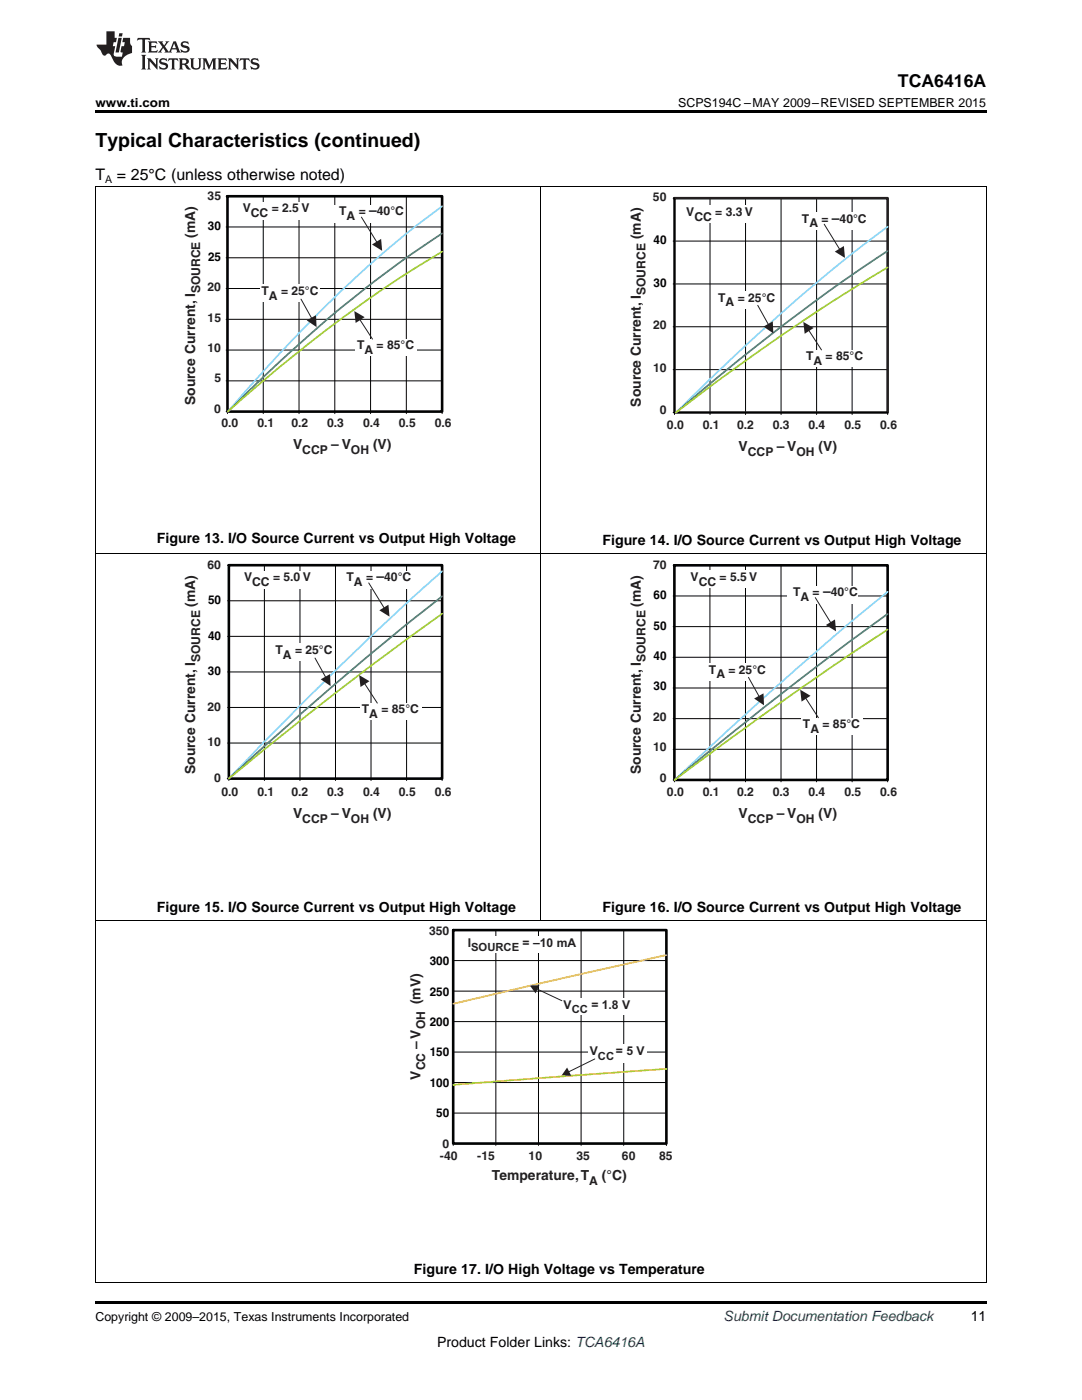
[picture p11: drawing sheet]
<svg xmlns="http://www.w3.org/2000/svg" width="216mm" height="279mm" viewBox="0 0 216 279" stroke-linecap="round" stroke-linejoin="round" font-family="sans-serif">
<path d="M19 256h.2zM196.7 256h.1zM19 259.7h177.8v.5h-177.8z" fill="#000"/>
<path d="M19.1 183.8v72.2M196.8 183.8v72.2M19 256h177.8" fill="none" stroke="#000" stroke-width=".2"/>
<path d="M90.4 185.6h42.6v42.6h-42.6z" fill-rule="evenodd" fill="#fff"/>
<path d="M90.4 197.8h42.6M90.4 191.7h42.6M98.9 185.6v43M107.4 185.6v43M115.9 185.6v43M124.5 185.6v43M90.4 216h42.6M90.4 210h42.6M90.4 203.9h42.6M90.4 222.1h42.6M90.4 228.6v-43h42.6v43M90.4 228.2h42.6" fill="none" stroke="#010202" stroke-width=".2"/>
<path d="M90.4 185.6h42.6v42.6h-42.6z" fill="none" stroke="#010202" stroke-width=".52"/>
<path d="M133 190.6l-23.1 5.2-19.5 4.5" fill="none" stroke="#f58345" stroke-width=".35"/>
<path d="M133 213.3l-42.6 3.2" fill="none" stroke="#feca0a" stroke-width=".35"/>
<g fill="#fff">
<path d="M92.7 186.9h22.9v3.3h-22.9z" fill-rule="evenodd"/>
<path d="M112.2 199.3h13.8v3.3h-13.8z" fill-rule="evenodd"/>
<path d="M117.3 208.3h11.7v3.8h-11.7z" fill-rule="evenodd"/>
</g>
<path d="M118.7 211.3l-5.3 2.6" fill="none" stroke="#231f20" stroke-width=".2"/>
<path d="M113.2 213l.8 1.7-1.9-.1z" fill="#231f20"/>
<path d="M107.1 197.4l5 2.3" fill="none" stroke="#231f20" stroke-width=".2"/>
<path d="M105.8 196.7l1.8-.1-.7 1.7z" fill="#231f20"/>
<path d="M19.1 110.5v73.3M107.9 110.5v73.3M196.8 110.5v73.3M19 183.7h177.8" fill="none" stroke="#000" stroke-width=".2"/>
<path d="M45.7 112.8h42.5v42.6h-42.5z" fill-rule="evenodd" fill="#fff"/>
<g fill="none" stroke="#010202" stroke-width=".2">
<path d="M45.4 119.9h42.8M45.4 112.8h42.8v43M45.7 112.8v43M52.8 112.8v43M55.2 115.7h.3M59.9 112.8v43M66.9 112.8v43M74 112.8v43M81.1 112.8v43M45.4 134.1h42.8M45.4 127h42.8M45.4 148.3h42.8"/>
<path d="M45.4 141.2h42.8M45.7 155.4h42.5"/>
</g>
<path d="M45.7 112.8h42.5v42.6h-42.5z" fill="none" stroke="#010202" stroke-width=".52"/>
<path d="M45.4 155.4h.3" fill="none" stroke="#010202" stroke-width=".35"/>
<path d="M88.2 114a702.5 702.5 0 0 0-42.5 41.4" fill="none" stroke="#8dd7f7" stroke-width=".35"/>
<path d="M88.2 119a689.7 689.7 0 0 0-39 33.2l-3.5 3.2" fill="none" stroke="#3b8476" stroke-width=".35"/>
<path d="M88.2 122.5a714.8 714.8 0 0 0-42.5 32.9" fill="none" stroke="#a6ce39" stroke-width=".35"/>
<g fill="#fff">
<path d="M48.5 114h13.7v3.4h-13.7z" fill-rule="evenodd"/>
<path d="M68.1 114h14v3.5h-14z" fill-rule="evenodd"/>
<path d="M54.7 128.4h11.9v3.5h-11.9z" fill-rule="evenodd"/>
<path d="M71.9 140.4h12.3v3.3h-12.3z" fill-rule="evenodd"/>
</g>
<path d="M73.6 116.3l3.1 5" fill="none" stroke="#231f20" stroke-width=".2"/>
<path d="M75.7 121.8l1.8-1.1 .2 2.4z" fill="#231f20"/>
<path d="M62.9 131.3l2.1 3.8" fill="none" stroke="#231f20" stroke-width=".2"/>
<path d="M64 135.6l1.9-1.1 .1 2.4z" fill="#231f20"/>
<path d="M72.8 136.4l2.5 3.9" fill="none" stroke="#231f20" stroke-width=".2"/>
<path d="M71.7 134.7l2 1.2-1.8 1.2z" fill="#231f20"/>
<path d="M134.6 112.8h42.5v42.9h-42.5z" fill-rule="evenodd" fill="#fff"/>
<g fill="none" stroke="#010202" stroke-width=".2">
<path d="M134.3 118.9h42.8M134.3 112.8h42.8v43.2M134.6 112.8v43.2M141.7 112.8v43.2M144.3 115.5h.3M148.8 112.8v43.2M155.8 112.8v43.2M162.9 112.8v43.2M170 112.8v43.2M134.3 137.3h42.8M134.3 131.2h42.8M134.3 125.1h42.8"/>
<path d="M134.3 149.5h42.8M134.3 143.4h42.8M134.3 155.7h42.8"/>
</g>
<path d="M134.6 112.8h42.5v42.9h-42.5z" fill="none" stroke="#010202" stroke-width=".52"/>
<path d="M177.1 118.1a675.2 675.2 0 0 0-23.9 20.5l-18.6 17.1" fill="none" stroke="#8dd7f7" stroke-width=".35"/>
<path d="M177.1 122.5a776.9 776.9 0 0 0-42.5 33.2" fill="none" stroke="#3b8476" stroke-width=".35"/>
<path d="M177.1 125.6a795.4 795.4 0 0 0-42.5 30.1" fill="none" stroke="#a6ce39" stroke-width=".35"/>
<g fill="#fff">
<path d="M137.6 113.8h13.7v3.4h-13.7z" fill-rule="evenodd"/>
<path d="M157.2 117h14v3.5h-14z" fill-rule="evenodd"/>
<path d="M141.1 132.3h12v3.5h-12z" fill-rule="evenodd"/>
<path d="M159.9 143.3h12.3v3.3h-12.3z" fill-rule="evenodd"/>
</g>
<path d="M162.7 119.3l3.1 5" fill="none" stroke="#231f20" stroke-width=".2"/>
<path d="M164.8 124.7l1.8-1.1 .2 2.4z" fill="#231f20"/>
<path d="M149.3 135.2l2.2 3.8" fill="none" stroke="#231f20" stroke-width=".2"/>
<path d="M150.5 139.4l1.8-1 .1 2.4z" fill="#231f20"/>
<path d="M160.8 139.3l2.5 3.9" fill="none" stroke="#231f20" stroke-width=".2"/>
<path d="M159.7 137.6l2 1.3-1.8 1.1z" fill="#231f20"/>
<path d="M19.1 37.2v73.3M107.9 37.2v73.3M196.8 37.2v73.3M19 110.5h177.8" fill="none" stroke="#000" stroke-width=".2"/>
<path d="M134.6 39.6h42.5v42.7h-42.5z" fill-rule="evenodd" fill="#fff"/>
<g fill="none" stroke="#010202" stroke-width=".2">
<path d="M134.3 39.6h42.8v43.1M134.6 39.6v43.1M141.7 39.6v43.1M148.8 39.6v43.1M155.9 39.6v43.1M162.9 39.6v43.1M170 39.6v43.1M134.3 56.7h42.8M134.3 48.1h42.8M143.4 42.7h.3M134.3 73.8h42.8M134.3 65.2h42.8"/>
<path d="M134.3 82.3h42.8"/>
</g>
<path d="M134.6 39.6h42.5v42.7h-42.5z" fill="none" stroke="#231f20" stroke-width=".52"/>
<path d="M177.1 45.2a375.3 375.3 0 0 0-42.2 37.1" fill="none" stroke="#8dd7f7" stroke-width=".35"/>
<path d="M177.1 50.1a404.2 404.2 0 0 0-42.2 32.2" fill="none" stroke="#3b8476" stroke-width=".35"/>
<path d="M177.1 53.4a419.7 419.7 0 0 0-42.2 28.9" fill="none" stroke="#a6ce39" stroke-width=".35"/>
<g fill="#fff">
<path d="M136.8 41h13.6v3.4h-13.6z" fill-rule="evenodd"/>
<path d="M158.9 42.4h14v3.6h-14z" fill-rule="evenodd"/>
<path d="M143 58h11.9v3.5h-11.9z" fill-rule="evenodd"/>
<path d="M160.6 69.9h12.2v3.3h-12.2z" fill-rule="evenodd"/>
</g>
<path d="M164.5 44.7l3 5.1" fill="none" stroke="#231f20" stroke-width=".2"/>
<path d="M166.6 50.2l1.8-1.1 .2 2.4z" fill="#231f20"/>
<path d="M151.2 60.9l2.1 3.9" fill="none" stroke="#231f20" stroke-width=".2"/>
<path d="M152.3 65.2l1.9-1.1 .1 2.4z" fill="#231f20"/>
<path d="M161.4 65.9l2.5 3.9" fill="none" stroke="#231f20" stroke-width=".2"/>
<path d="M160.3 64.2l2.1 1.3-1.8 1.1z" fill="#231f20"/>
<path d="M45.4 39.2h42.8v42.9h-42.8z" fill-rule="evenodd" fill="#fff"/>
<g fill="none" stroke="#010202" stroke-width=".2">
<path d="M45.1 39.2h43.1v43.3M45.4 39.2v43.3M52.5 39.2v43.3M59.7 39.2v43.3M66.8 39.2v43.3M73.9 39.2v43.3M81.1 39.2v43.3M45.1 57.6h43.1M45.1 51.4h43.1M45.1 45.3h43.1M54.9 42h.3M45.1 76h43.1"/>
<path d="M45.1 69.9h43.1M45.1 63.7h43.1M45.1 82.1h43.1"/>
</g>
<path d="M45.4 39.2h42.8v42.9h-42.8z" fill="none" stroke="#010202" stroke-width=".52"/>
<path d="M88.2 41.2a234.6 234.6 0 0 0-35.7 32.9l-7 8" fill="none" stroke="#8dd7f7" stroke-width=".35"/>
<path d="M88.2 46.6a251.8 251.8 0 0 0-39.2 32.1l-3.5 3.4" fill="none" stroke="#3b8476" stroke-width=".35"/>
<path d="M88.2 50.2a271.5 271.5 0 0 0-42.7 31.9" fill="none" stroke="#a6ce39" stroke-width=".35"/>
<g fill="#fff">
<path d="M48.3 40.3h13.6v3.4h-13.6z" fill-rule="evenodd"/>
<path d="M66.6 41h14v3.5h-14z" fill-rule="evenodd"/>
<path d="M51.9 56.8h11.9v3.5h-11.9z" fill-rule="evenodd"/>
<path d="M71 67.8h12.2v3.3h-12.2z" fill-rule="evenodd"/>
</g>
<path d="M72.1 43.3l3.1 5" fill="none" stroke="#231f20" stroke-width=".2"/>
<path d="M74.2 48.8l1.8-1.1 .3 2.4z" fill="#231f20"/>
<path d="M60.1 59.7l2.1 3.8" fill="none" stroke="#231f20" stroke-width=".2"/>
<path d="M61.2 63.9l1.9-1 .1 2.4z" fill="#231f20"/>
<path d="M71.8 63.8l2.5 3.9" fill="none" stroke="#231f20" stroke-width=".2"/>
<path d="M70.7 62.1l2.1 1.2-1.8 1.2z" fill="#231f20"/>
<path d="M19 37.2h177.8" fill="none" stroke="#000" stroke-width=".2"/>
<path d="M19 22h177.8v.5h-177.8z" fill="#000"/>
<g fill="#231f20">
<path d="M27.5 7.6l-.1 .5 .4-.2h.6v.1v2.1l-.2 .4h1l-.3-.4v-2.1l.1-.1h.5l.5 .2-.2-.5zM29.5 8.3l.2 .3v1.5l-.2 .4h1.8l.2-.6a1.04 1.04 0 0 1-1.3 .2v-.7h.6l.3 .2v-.6l-.3 .2h-.6v-.6l.8-.1 .4 .3-.2-.5zM31.5 8.3l.9 1.1-.9 1.1h.8l-.2-.2 .5-.7 .4 .7-.2 .2h1.5l-.1-.2 .1-.4h.9l.1 .4-.2 .2h1l-.3-.3-.7-1.9h-.5l-.9 2-.8-1 .9-1h-.8l.1 .3-.3 .5-.4-.6 .2-.2zM34.7 8.6l.4 1h-.7zM36.3 8.4a.63 .63 0 0 0-.2 .7 .63 .63 0 0 0 .6 .4l.6 .2 .1 .2a.75 .75 0 0 1-.7 .4 .75 .75 0 0 1-.6-.5l.1 .7 .1-.1a1.11 1.11 0 0 0 1.5-.6 1.13 1.13 0 0 0-1.2-.8l-.1-.4a1.04 1.04 0 0 1 1.2 .2l-.2-.5-.1 .1-.5-.2zM28.2 10.9l.2 .4v2.2l-.2 .4h1l-.3-.4v-2.2l.3-.4zM29.3 11.6l.3 .4v1.5l-.3 .4h.8l-.2-.4v-1.3l1.5 1.7v-1.9l.2-.4h-.7l.2 .4v.9l-1.1-1.3zM32 11.8a.62 .62 0 0 0-.2 .7 .62 .62 0 0 0 .6 .4l.6 .1 .1 .3a.76 .76 0 0 1-.7 .3 .76 .76 0 0 1-.6-.4l.1 .7 .1-.1a1.11 1.11 0 0 0 1.5-.6 1.13 1.13 0 0 0-1.2-.8l-.1-.4a1.04 1.04 0 0 1 1.2 .2l-.2-.6-.1 .1-.5-.1zM33.7 11.6l-.2 .6a.61 .61 0 0 1 .8-.3v1.6l-.2 .4h.9l-.2-.4v-1.6a.63 .63 0 0 1 .8 .3l-.2-.6zM35.6 11.6l.3 .4v1.5l-.3 .4h1l-.2-.2v-.8l.5 .2a.76 .76 0 0 0 1.2 .7l-1-1a.58 .58 0 0 0 .6-.5 .58 .58 0 0 0-.5-.6zM36.4 11.9h.1a.45 .45 0 0 1 .5 .1 .45 .45 0 0 1 .1 .5l-.7 .2zM37.9 11.6l.2 .2a2.17 2.17 0 0 0 .3 1.9 .99 .99 0 0 0 1.6-.6v-1.1l.2-.4h-.7l.2 .2a1.92 1.92 0 0 1-.2 1.8 .6 .6 0 0 1-.9-.5v-1.1l.2-.4zM40.4 11.6l.2 .4v1.5l-.2 .4h.7l-.2-.4v-1.4l.8 1.8 .8-1.8v1.4l-.2 .4h.9l-.2-.4v-1.5l.2-.4h-.8l-.6 1.5-.6-1.5zM43.4 11.6l.2 .4v1.5l-.2 .4h1.8l.2-.6a1.04 1.04 0 0 1-1.3 .1v-.6h.5l.4 .2v-.6l-.4 .2h-.5v-.7h.8l.3 .3-.1-.6zM45.5 11.6l.2 .4v1.5l-.2 .4h.7l-.2-.4v-1.3l1.5 1.7v-1.9l.2-.4h-.7l.2 .4v.9l-1.1-1.3zM47.9 11.6l-.1 .6a.61 .61 0 0 1 .8-.3v1.6l-.3 .4h1l-.3-.4 .1-1.6a.63 .63 0 0 1 .7 .3l-.1-.6zM50.2 11.8a.62 .62 0 0 0-.2 .7 .62 .62 0 0 0 .6 .4l.6 .1 .2 .3a.76 .76 0 0 1-.8 .3 .76 .76 0 0 1-.6-.4l.1 .7 .2-.1a1.11 1.11 0 0 0 1.5-.6 1.13 1.13 0 0 0-1.3-.8l-.1-.4a1.04 1.04 0 0 1 1.2 .2l-.1-.6-.2 .1-.5-.1z"/>
<path d="M21.2 6.3v2.6h-1.9l.1 .4 .7 .9a.91 .91 0 0 0 1 .8 .56 .56 0 0 1 .5-.3 .56 .56 0 0 1 .5 .3l.4 .8a1.53 1.53 0 0 0 1.9 1.2 1.54 1.54 0 0 1 1-2.1l.9-.3v-1.4a1.52 1.52 0 0 1-.3-1.6h-1.4l-.2 .8h.5l-.2 .8h-.4l-.2 1v.2l.4 .1-.2 .8a1.93 1.93 0 0 1-1.6-.3l.3-1.8h-.5l.2-.8h.4l.2-.8h-.4v-1.3zM23.6 7.6l-.6 2.9h.7l.6-2.9zM23.8 6.6l-.1 .7h.6l.2-.7z"/>
</g>
<text font-size="3.9" x="19" y="29.3">Typical Characteristics (continued)</text>
<text font-size="3.5" x="179.2" y="17.3">TCA6416A</text>
<g font-size="3.2">
<text x="19" y="36">T</text>
<text x="23.3" y="36">= 25°C (unless otherwise noted)</text>
</g>
<g font-size="2.8" fill="#231f20">
<text x="39" y="47.4" transform="rotate(-90 39 47.4)">(mA)</text>
<text x="73.7" y="43">–</text>
<text x="127.9" y="47.8" transform="rotate(-90 127.9 47.8)">(mA)</text>
<text x="166" y="44.4">–</text>
<text x="39" y="80.8" transform="rotate(-90 39 80.8)">Source Current, I</text>
<text x="127.9" y="81.2" transform="rotate(-90 127.9 81.2)">Source Current, I</text>
<text x="58.5" y="89.6">V</text>
<text x="66.1" y="89.6">– V</text>
<text x="74.4" y="89.6">(V)</text>
<text x="147.4" y="90">V</text>
<text x="155" y="90">– V</text>
<text x="163.3" y="90">(V)</text>
<text x="75.1" y="116">–</text>
<text x="164.2" y="118.9">–</text>
<text x="39" y="121" transform="rotate(-90 39 121)">(mA)</text>
<text x="127.9" y="121" transform="rotate(-90 127.9 121)">(mA)</text>
<text x="39" y="154.4" transform="rotate(-90 39 154.4)">Source Current, I</text>
<text x="127.9" y="154.4" transform="rotate(-90 127.9 154.4)">Source Current, I</text>
<text x="58.5" y="163.2">V</text>
<text x="66.1" y="163.2">– V</text>
<text x="74.4" y="163.2">(V)</text>
<text x="147.4" y="163.2">V</text>
<text x="155" y="163.2">– V</text>
<text x="163.3" y="163.2">(V)</text>
<text x="83.9" y="200.5" transform="rotate(-90 83.9 200.5)">(mV)</text>
<text x="83.9" y="209.4" transform="rotate(-90 83.9 209.4)">– V</text>
<text x="83.9" y="215.5" transform="rotate(-90 83.9 215.5)">V</text>
<text x="98.1" y="235.5">Temperature,T</text>
<text x="120.1" y="235.5">(°C)</text>
</g>
<g font-size="2.8">
<text x="31.3" y="108.4">Figure 13. I/O Source Current vs Output High Voltage</text>
<text x="120.2" y="108.8">Figure 14. I/O Source Current vs Output High Voltage</text>
<text x="31.3" y="182">Figure 15. I/O Source Current vs Output High Voltage</text>
<text x="120.2" y="182">Figure 16. I/O Source Current vs Output High Voltage</text>
<text x="82.6" y="254.2">Figure 17. I/O High Voltage vs Temperature</text>
<text x="193.7" y="263.6">11</text>
<text x="87.2" y="268.9">Product Folder Links: TCA6416A</text>
</g>
<text font-size="2.8" fill="#0000c8" x="144.4" y="263.6">Submit Documentation Feedback</text>
<g font-size="2.5">
<text x="19" y="21.4">www.ti.com</text>
<text x="135.3" y="21.4">SCPS194C –MAY 2009–REVISED SEPTEMBER 2015</text>
<text x="19" y="263.6">Copyright © 2009–2015, Texas Instruments Incorporated</text>
</g>
<g font-size="2.4" fill="#231f20">
<text x="41.4" y="39.9">35</text>
<text x="130.3" y="40.2">50</text>
<text x="48.4" y="42.4">V</text>
<text x="50" y="43.4">CC</text>
<text x="54.2" y="42.4">= 2.5 V</text>
<text x="67.7" y="43">T</text>
<text x="69.2" y="44">A</text>
<text x="71.6" y="43">=</text>
<text x="75.2" y="43">40°C</text>
<text x="136.9" y="43.1">V</text>
<text x="138.6" y="44">CC</text>
<text x="142.7" y="43.1">= 3.3 V</text>
<text x="160" y="44.4">T</text>
<text x="161.5" y="45.4">A</text>
<text x="163.9" y="44.4">=</text>
<text x="167.5" y="44.4">40°C</text>
<text x="39.9" y="58.5" transform="rotate(-90 39.9 58.5)">SOURCE</text>
<text x="41.4" y="58.1">20</text>
<text x="52.2" y="59">T</text>
<text x="53.7" y="59.9">A</text>
<text x="56.1" y="59">= 25°C</text>
<text x="128.8" y="58.9" transform="rotate(-90 128.8 58.9)">SOURCE</text>
<text x="41.4" y="64.2">15</text>
<text x="130.3" y="65.7">20</text>
<text x="143.3" y="60.2">T</text>
<text x="144.8" y="61.2">A</text>
<text x="147.2" y="60.2">= 25°C</text>
<text x="41.4" y="70.2">10</text>
<text x="71.2" y="69.7">T</text>
<text x="72.7" y="70.7">A</text>
<text x="75.1" y="69.7">= 85°C</text>
<text x="160.8" y="71.9">T</text>
<text x="164.7" y="71.9">= 85°C</text>
<text x="42.8" y="76.3">5</text>
<text x="130.3" y="74.2">10</text>
<text x="162.3" y="72.9">A</text>
<text x="42.8" y="82.4">0</text>
<text x="131.7" y="82.7">0</text>
<text x="44.2" y="85.2">0.0</text>
<text x="51.4" y="85.2">0.1</text>
<text x="58.2" y="85.2">0.2</text>
<text x="65.3" y="85.2">0.3</text>
<text x="72.4" y="85.2">0.4</text>
<text x="79.6" y="85.2">0.5</text>
<text x="86.7" y="85.2">0.6</text>
<text x="133.1" y="85.5">0.0</text>
<text x="140.3" y="85.5">0.1</text>
<text x="147.1" y="85.5">0.2</text>
<text x="154.2" y="85.5">0.3</text>
<text x="161.3" y="85.5">0.4</text>
<text x="168.5" y="85.5">0.5</text>
<text x="175.6" y="85.5">0.6</text>
<text x="60.3" y="90.6">CCP</text>
<text x="70" y="90.6">OH</text>
<text x="149.2" y="90.9">CCP</text>
<text x="158.9" y="90.9">OH</text>
<text x="41.4" y="113.5">60</text>
<text x="130.3" y="113.5">70</text>
<text x="48.7" y="116">V</text>
<text x="50.3" y="117">CC</text>
<text x="54.5" y="116">= 5.0 V</text>
<text x="69.1" y="116">T</text>
<text x="70.6" y="117">A</text>
<text x="73" y="116">=</text>
<text x="76.7" y="116">40°C</text>
<text x="137.8" y="115.9">V</text>
<text x="139.4" y="116.9">CC</text>
<text x="143.6" y="115.9">= 5.5 V</text>
<text x="158.2" y="118.9">T</text>
<text x="159.7" y="119.9">A</text>
<text x="162.1" y="118.9">=</text>
<text x="165.8" y="118.9">40°C</text>
<text x="55" y="130.6">T</text>
<text x="56.5" y="131.6">A</text>
<text x="58.9" y="130.6">= 25°C</text>
<text x="39.9" y="132.2" transform="rotate(-90 39.9 132.2)">SOURCE</text>
<text x="128.8" y="132.2" transform="rotate(-90 128.8 132.2)">SOURCE</text>
<text x="141.5" y="134.4">T</text>
<text x="142.9" y="135.4">A</text>
<text x="145.4" y="134.4">= 25°C</text>
<text x="41.4" y="141.8">20</text>
<text x="72.2" y="142.4">T</text>
<text x="73.7" y="143.3">A</text>
<text x="76.1" y="142.4">= 85°C</text>
<text x="130.3" y="143.8">20</text>
<text x="41.4" y="148.9">10</text>
<text x="130.3" y="149.9">10</text>
<text x="160.2" y="145.3">T</text>
<text x="161.7" y="146.3">A</text>
<text x="164.1" y="145.3">= 85°C</text>
<text x="42.8" y="156">0</text>
<text x="131.7" y="156">0</text>
<text x="44.2" y="158.8">0.0</text>
<text x="51.4" y="158.8">0.1</text>
<text x="58.2" y="158.8">0.2</text>
<text x="65.3" y="158.8">0.3</text>
<text x="72.4" y="158.8">0.4</text>
<text x="79.6" y="158.8">0.5</text>
<text x="86.7" y="158.8">0.6</text>
<text x="133.1" y="158.8">0.0</text>
<text x="140.3" y="158.8">0.1</text>
<text x="147.1" y="158.8">0.2</text>
<text x="154.2" y="158.8">0.3</text>
<text x="161.3" y="158.8">0.4</text>
<text x="168.5" y="158.8">0.5</text>
<text x="175.6" y="158.8">0.6</text>
<text x="60.3" y="164.2">CCP</text>
<text x="70" y="164.2">OH</text>
<text x="149.2" y="164.2">CCP</text>
<text x="158.9" y="164.2">OH</text>
<text x="85.6" y="186.5">350</text>
<text x="93.3" y="188.9">I</text>
<text x="104.3" y="188.9">= –</text>
<text x="107.7" y="188.9">10 mA</text>
<text x="112.5" y="201.4">V</text>
<text x="118" y="201.4">= 1.8 V</text>
<text x="84.9" y="205.4" transform="rotate(-90 84.9 205.4)">OH</text>
<text x="84.9" y="213.6" transform="rotate(-90 84.9 213.6)">CC</text>
<text x="117.7" y="210.6">V</text>
<text x="122.9" y="210.6">= 5 V</text>
<text x="87.8" y="231.6">-40</text>
<text x="88.3" y="229.1">0</text>
<text x="95.2" y="231.6">-15</text>
<text x="105.5" y="231.6">10</text>
<text x="115" y="231.6">35</text>
<text x="124.1" y="231.6">60</text>
<text x="131.5" y="231.6">85</text>
<text x="117.6" y="236.5">A</text>
</g>
<g font-size="2.4" fill="#010202">
<text x="41.5" y="45.9">30</text>
<text x="41.5" y="52">25</text>
<text x="130.4" y="48.7">40</text>
<text x="130.4" y="57.2">30</text>
<text x="130.4" y="119.6">60</text>
<text x="41.5" y="120.6">50</text>
<text x="130.4" y="125.6">50</text>
<text x="41.5" y="127.7">40</text>
<text x="130.4" y="131.7">40</text>
<text x="41.5" y="134.7">30</text>
<text x="130.4" y="137.8">30</text>
<text x="85.8" y="192.6">300</text>
<text x="85.8" y="198.7">250</text>
<text x="85.8" y="204.8">200</text>
<text x="85.8" y="210.8">150</text>
<text x="85.8" y="216.9">100</text>
<text x="87.1" y="223">50</text>
</g>
<g font-size="2.2" fill="#231f20">
<text x="94" y="189.8">SOURCE</text>
<text x="114.1" y="202.2">CC</text>
<text x="119.3" y="211.5">CC</text>
</g>
<text font-size="2.1" x="21" y="36.6">A</text>
</svg>
